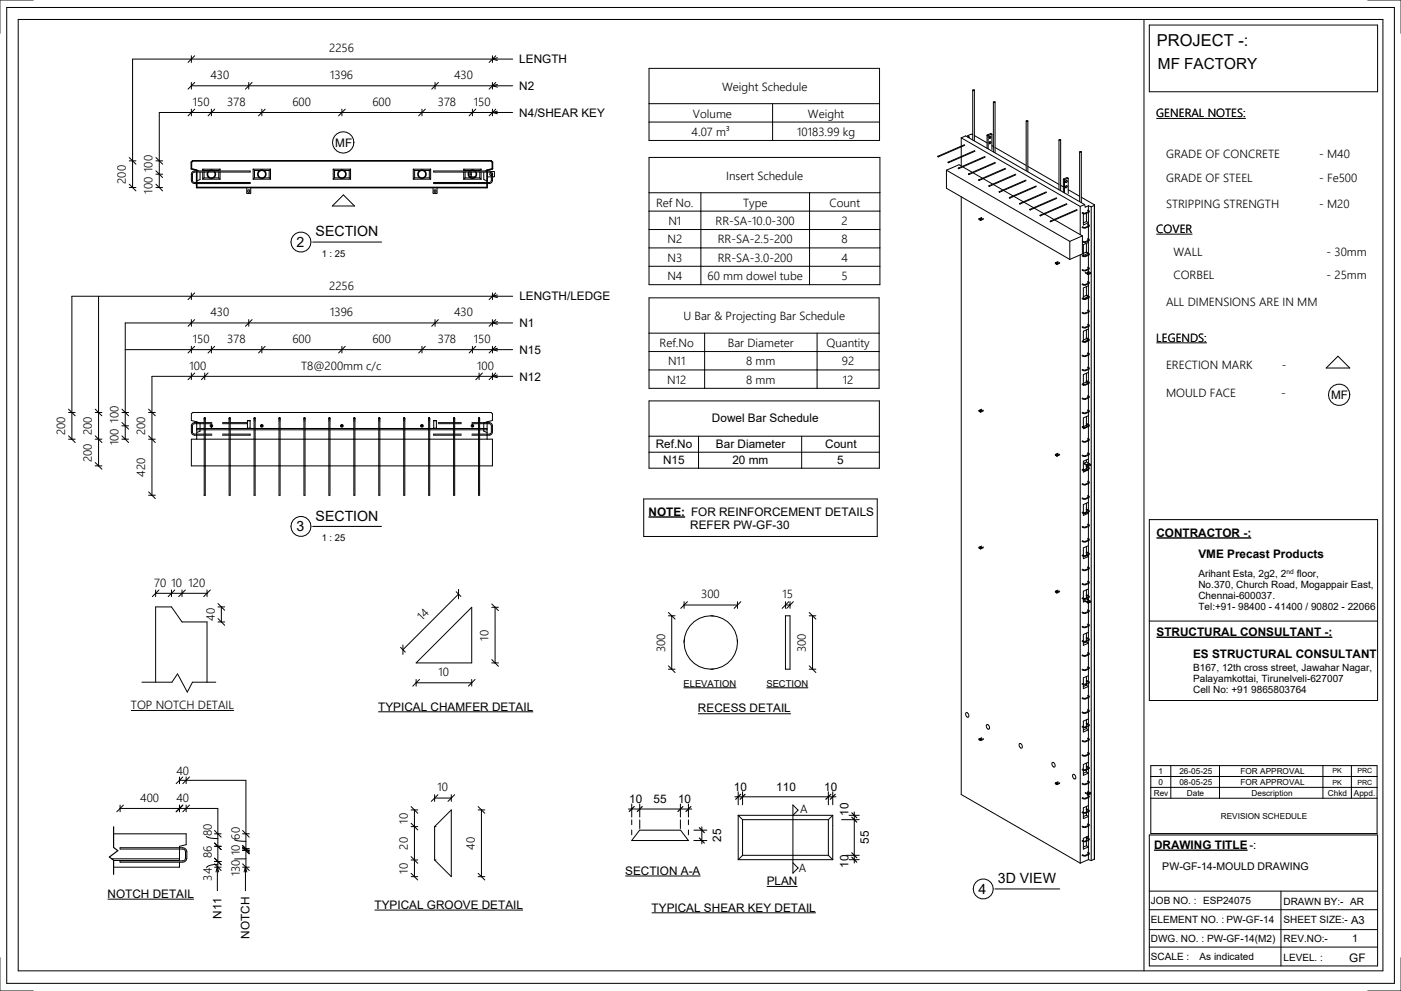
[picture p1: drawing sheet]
<svg xmlns="http://www.w3.org/2000/svg" width="420mm" height="297mm" viewBox="0 0 420 297" stroke-linecap="round" stroke-linejoin="round" font-family="sans-serif">
<g fill="none" stroke="#000" stroke-width=".3">
<path d="M2 2.2h416.1v292.6h-416.1zM5.5 5.8h409.2v285.3h-409.2zM10 0h-10v10M57.4 16.7v2M58.4 16.7l-2 2M147.7 16.7v2M148.7 16.7l-2.1 2M149.1 17.3l-1.5 .4 1.5 .4M153.7 17.7h-113.9v38.5M343 5.8v285.3M344.6 7.5h68.5v20h-68.5zM410.1 0h10v10"/>
<path d="M57.4 24.7v2M57.4 32.7v2M58.4 32.7l-2 2M58.4 24.7l-2 2M63.4 32.7v2M64.4 32.7l-2 2M74.6 24.7v2M75.6 24.7l-2 2M78.5 32.7v2M79.5 32.7l-2 2M102.5 32.7v2M103.5 32.7l-2 2"/>
<path d="M126.5 32.7v2M127.5 32.7l-2 2M130.4 24.7v2M131.4 24.7l-2 2M141.6 32.7v2M142.6 32.7l-2 2M147.7 24.7v2M147.7 32.7v2M148.7 32.7l-2.1 2M148.7 24.7l-2.1 2M149.1 25.3l-1.5 .4 1.5 .4M149.1 33.3l-1.5 .4 1.5 .4"/>
<path d="M153.7 33.7h-105.9v22.5M153.7 25.7h-96.3M291.7 27v15M291.7 27h.5l-.4 .2zM292.2 27v15.3M297.9 30.6v14.9M297.9 30.5l.5 .1-.4 .1zM298.4 30.6v15.2M307.7 36.3v14.9M307.7 36.2l.5 .1-.3 .1zM308.2 36.3v15.2M38.8 47.2l2 2"/>
<path d="M38.8 56.2h2M38.8 48.2h2M38.8 55.2l2 2M46.8 52.2h2M46.8 55.2l2 2M46.8 56.2h2M46.8 51.2l2 2M46.8 47.2l2 2M46.8 48.2h2M57.7 51.5l.6-.2h16.7v.3h-16.7l-.4 .2-.2 .4v2l.5 .5h16.8v.3h-16.9l-.6-.5-.1-.4v-1.9zM59 51l.6 .3M60 51.6v2.2l-1 .4"/>
<path d="M60.8 53.7h5.2M60.8 50.7h5.2M60.8 50.7v.6M60.8 51.6v2.1M60.8 50.7l.4 .4M61.2 53.3l-.4 .4M61.2 53.3h1.7M61.2 51.1h1.7M61.2 51.1v.2M61.2 51.6v1.7M63.9 53.3h1.7M63.9 51.1h1.7"/>
<path d="M65.6 53.3l.4 .4M65.6 51.1v.2M65.6 51.6v1.7M66 50.7v.6M66 51.6v2.1M66 50.7l-.4 .4M74 56.2l.1 1.8h1l.1-1.8M75.9 53.7h5.2M75.9 50.7h5.2M75.9 50.7v3M75.9 50.7l.4 .4M76.3 53.3h1.7"/>
<path d="M76.3 51.1h1.7M76.3 53.3l-.4 .4M76.3 51.1v2.2M79 53.3h1.7M79 51.1h1.7M80.7 53.3l.4 .4M80.7 51.1v2.2M81.1 50.7v3M81.1 50.7l-.4 .4M99.9 53.7h5.2M99.9 50.7h5.2M99.9 50.7v3"/>
<path d="M99.9 50.7l.4 .4M100.3 53.3h1.7M100.3 51.1h1.7M100.3 53.3l-.4 .4M100.3 51.1v2.2M103 58.4l3.3 3.4h-6.7zM103 53.3h1.7M103 51.1h1.7M104.7 53.3l.4 .4M104.7 51.1v2.2M105.1 50.7v3M105.1 50.7l-.4 .4"/>
<path d="M123.9 53.7h5.2M123.9 50.7h5.2M123.9 50.7v3M123.9 50.7l.4 .4M124.3 53.3h1.7M124.3 51.1h1.7M124.3 53.3l-.4 .4M124.3 51.1v2.2M127 53.3h1.7M127 51.1h1.7M128.7 53.3l.4 .4M128.7 51.1v2.2"/>
<path d="M129.1 50.7v3M129.1 50.7l-.4 .4M129.8 56.2l.1 1.8h1l.1-1.8M130 51.3h16.9l.7 .7v2.3l-.4 .6-.5 .1h-16.7v-.3h16.7l.4-.2 .2-.4v-2l-.4-.5h-16.9zM139 53.7h5.2M139 50.7h5.2M139 50.7v.6M139 51.6v2.1M139 50.7l.4 .4M139.4 53.3h1.8M139.4 51.1h1.8M139.4 53.3l-.4 .4"/>
<path d="M139.4 51.1v.2M139.4 51.6v1.7M140.5 52.2h.7M140.8 53h1.7M141.2 51.6v1.4M142.1 53.3h1.7M142.1 51.1h1.7M143.8 53.3l.4 .4M143.8 51.1v.2M143.8 51.6v1.7M144.2 50.7v.6M144.2 51.6v2.1"/>
<path d="M144.2 50.7l-.4 .4M145 51.6v2.2l1 .4M146 51l-.6 .3M146 53h1.3M147.2 51.9l-.3 .4 .4 .3M147.2 51.4l1.1 .1v1.4l-.6 .1M147.6 52l.1 .4M283.8 51v5.4l37 21.4M283.8 51l37 21.4M288.2 41.3l35.7 20.6M288.2 41.3v2.5M288.2 44v2.9"/>
<path d="M288.2 47.1v2.7M288.2 59v179.2l35.7 20.6M288.2 41.3l1.3-.6 35.7 20.6M288.5 49.9l-.9-.5-3.8 1.6M288.7 50l2.8 1.7M289.2 43.4l-8 3.4M289.3 43.6l-8 3.4M290.2 40.7v.4M290.2 40.7l.5 .4-.3 .1M291.7 40.4l-.6-.2-.9 .5M291.7 51.8l2.9 1.6M292.2 40.6l3.8 2.2"/>
<path d="M292.3 45.1l-8 3.5M292.3 45.3l-7.9 3.5M294.8 53.6l2.9 1.6M295.3 46.9l-7.9 3.5M295.4 47.1l-8 3.5M296 40.6v3.8M296 40.6l.3 .2M296 40.5v.1M296 40.5l.3 .2M296.3 40.8v3.8M296.3 40.7v.1M296.8 41l-.2 .3"/>
<path d="M296.8 42.5l-.2 .4M297.4 40.2v4.6M297.4 40.2l-1.1 .5M297.4 40.2l-.4-.2-1 .5M297.4 43.7l.5 .2M297.9 55.3l2.8 1.7M298.4 44.2l9.3 5.4M298.4 48.7l-8 3.4M298.5 48.9l-8 3.4M300.9 57.1l2.9 1.6M301.5 50.5l-8 3.4M301.5 50.6l-7.9 3.5"/>
<path d="M304 58.9l2.8 1.6M304.5 52.2l-8 3.5M304.6 52.4l-8 3.5M307.6 54l-8 3.5M307.7 54.2l-8 3.4M308.2 49.9l9.3 5.4M310.6 55.8l-7.9 3.4M310.7 55.9l-7.9 3.5M313.7 57.5l-8 3.5M313.8 57.7l-8 3.5M316.8 59.3l-8 3.5M316.9 59.5l-8 3.4"/>
<path d="M317.5 42v14.9M317.6 41.9l.4 .1-.3 .1zM318 55.6l.8 .4M318 42v15.2M318.8 53.8v3.8M318.8 53.8l.4 .2M318.9 53.7l-.1 .1M318.9 53.7l.3 .2M319.2 54v3.8M319.2 53.9v.1M319.7 54.2l-.2 .3M319.7 55.7l-.2 .4"/>
<path d="M320.3 53.4v4.6M320.3 53.4l-1.1 .5M320.3 53.4l-.4-.2-1 .5M320.3 56.9l3.4 2M323.7 45.5v15M323.8 45.5h.4l-.3 .2zM324.2 59.1l4 2.3M324.2 45.5v15.3M293.6 65.6l.4 .5M293.6 65.6l.4 .2M293.9 65.5h.4zM294 65.8v.3"/>
<path d="M294.1 66l-.1 .1M294.1 65.8h-.1M294.1 65.8v.2M294.4 65.2l-.8 .4M294.9 65.7l-.8 .3M294.9 65.5l-.8 .3M307.1 60.6l2.8 1.7M310.1 62.4l2.9 1.6M313.2 64.2l2.8 1.6M316.2 65.9l8.3 4.8M316.4 78.8l.4 .5M316.4 78.8l.4 .2"/>
<path d="M316.8 78.8h.4zM316.8 79v.3M317 79.2l-.2 .1M317 79h-.2M317 79v.2M317.2 78.4l-.8 .4M317.7 78.7l-.7 .3M317.7 78.9l-.7 .3M319.8 61.1l-7.9 3.4M319.9 61.2l-8 3.5M320.8 72.4v5.4M322.9 62.8l-8 3.5"/>
<path d="M323 63l-8 3.5M323.9 61.9v8.4M323.9 76.4v182.4M324.5 70.7v5.4l-3.7 1.7M324.5 70.7l-3.7 1.7M325 64.1l-.2 .1v3.2l1.5-.6-.6-.4M325.2 61.3l-1.3 .6M325.2 61.3l.2 .8 .9-.4M325.7 64v2.4M325.7 72.9v2.7M325.7 75.6h.2M325.7 75.6l-.9 .4"/>
<path d="M325.7 66.4l-.9 .4M325.8 75.6l.8 .5-.2 .4M325.9 75.9l.5 .4-1.1 .4-.8-.2M326.1 63.1l.3 .3-.9 .5-1-.2M326.1 67.4l.3 .3-.9 .5-1-.2M326.1 71.7l.3 .3-.9 .4-1-.2M326.2 63l.4 .3-.2 .4a1.71 1.71 0 0 1-1.7 .3l-.3-.1M326.2 67.2l.4 .4-.2 .4M326.2 71.5l.4 .4-.2 .3M326.3 61.7v1.4M326.3 63.2v.3M326.3 63.7v3.7"/>
<path d="M326.3 67.5v.3M326.3 68v3.6M326.3 71.8v.3M326.3 72.3v3.6M326.3 76.1v.2M326.3 76.5v3.7M326.3 72.7l-1.5 .6v3.3l1.3-.6M326.3 61.7l.9 .3M326.4 68a1.71 1.71 0 0 1-1.7 .3l-.3-.2M326.4 72.2a1.71 1.71 0 0 1-1.7 .4l-.2-.1M326.4 76.5a1.71 1.71 0 0 1-1.7 .4l-.3-.2M327.2 62v196"/>
<path d="M328.1 61.6v196M328.1 61.6l-.9 .4M328.2 61.4l-.1 86.3M328.2 61.4l-.1 .2M29.6 88.8v50.9M57.4 87.8v2M57.4 95.8v2M58.4 95.8l-2 2M58.4 87.8l-2 2M74.6 95.8v2M75.6 95.8l-2 2M130.4 95.8v2"/>
<path d="M131.4 95.8l-2 2M147.7 87.8v2M147.7 95.8v2M148.7 95.8l-2.1 2M148.7 87.8l-2.1 2M149.2 88.4l-1.5 .4 1.5 .4M149.2 96.4l-1.5 .4 1.5 .4M153.7 88.8h-132.2v42.9M153.7 96.8h-116.1v34.9M324.8 88.9l.9-.3 .7 .5-1.1 .5-.8-.3M325.4 81.6l.8 .5M325.4 81.8l.8 .5"/>
<path d="M325.7 98.9l.1 2.3 .8 .6-.2 .4a1.71 1.71 0 0 1-1.7 .3l-.3-.1M325.7 85.9v2.5M325.8 88.4l.8 .6-.2 .3M326.1 80.3l.3 .2-.9 .5-1-.2M326.1 84.5l.3 .3-.9 .5-1-.2M326.1 93.1l.3 .3-.9 .4-1-.2M326.1 97.4l.3 .3-.9 .4-1-.2M326.1 80.1l.5 .3-.2 .4M326.1 81.8h.2M326.2 81.3l.8 .5M326.2 84.4l.4 .3-.2 .4M326.2 92.9l.4 .3-.2 .4"/>
<path d="M326.2 97.2l.4 .3-.2 .4M326.2 82.1h.1M326.2 82.1v.2M326.3 88.9l-1.4 .6M326.3 80.4v.2M326.3 80.8v.6M326.3 84.6v.3M326.3 85.1v3.6M326.3 88.9v.3M326.3 89.4v3.6M326.3 93.2v.2M326.3 93.7v3.6"/>
<path d="M326.3 97.5v.2M326.3 97.9v3.7M326.3 85.7l-1.5 .6v3.2M326.3 98.7l-1.5 .6v3.1M326.3 82.1v2.4M326.4 80.8a1.71 1.71 0 0 1-1.7 .3l-.3-.1M326.4 85.1a1.71 1.71 0 0 1-1.7 .3l-.3-.2M326.4 89.3a1.71 1.71 0 0 1-1.7 .4l-.3-.2M326.4 93.6a1.71 1.71 0 0 1-1.7 .4l-.3-.2M326.4 97.9a1.71 1.71 0 0 1-1.7 .4l-.3-.2M326.4 81.6h-.3v.2M326.4 81.6l.1 .1"/>
<path d="M326.5 81.7l-.4 .1M327 81.8v.2l-.8 .3M327 81.8l-.7 .3M57.4 103.8v2M57.4 111.8v2M58.4 111.8l-2 2M58.4 103.8l-2 2M61.4 111.8v2M62.4 111.8l-2 2M63.4 103.8v2M64.4 103.8l-2 2M78.5 103.8v2"/>
<path d="M79.5 103.8l-2 2M102.5 103.8v2M103.5 103.8l-2 2M126.5 103.8v2M127.5 103.8l-2 2M141.6 103.8v2M142.6 103.8l-2 2M143.6 111.8v2M144.6 111.8l-2 2M147.7 103.8v2M147.7 111.8v2M148.7 111.8l-2.1 2"/>
<path d="M148.7 103.8l-2.1 2M149.2 112.4l-1.5 .4 1.5 .4M149.2 104.4l-1.5 .4 1.5 .4M153.7 104.8h-116.1M153.7 112.8h-108.1v35.7M324.8 115.4l.2 .1M325.7 101.4l.7 .5-1.1 .5-.8-.2M325.7 114.3l.7 .4-.1 .1M325.7 111.9l.1 2.2 .8 .5-.2 .4a1.71 1.71 0 0 1-1.7 .4l-.3-.2M325.7 101.5l.6 .4-1.2 .5M325.7 101.5h.1M325.7 114.3v.2"/>
<path d="M325.7 114.5l.6 .4M325.7 114.5l-.9 .4M325.7 101.5l-.9 .4M326.1 105.9l.3 .3-.9 .5-1-.2M326.1 110.2l.3 .3-.9 .4-1-.2M326.1 118.8l.3 .3-.9 .4-1-.2M326.2 105.8l.4 .3-.2 .4a1.71 1.71 0 0 1-1.7 .3l-.3-.2M326.2 110l.4 .4-.2 .3a1.71 1.71 0 0 1-1.7 .4l-.3-.2M326.2 118.6l.4 .3-.2 .4M326.3 114.8l-1 .5-.8-.3M326.3 101.7v.3M326.3 102.2v3.7"/>
<path d="M326.3 106v.3M326.3 106.5v3.6M326.3 110.3v.3M326.3 110.8v3.6M326.3 114.6v.2M326.3 115v3.7M326.3 118.9v.2M326.3 119.3v3.7M326.3 111.6l-1.5 .7v2.9M326.4 119.3a1.71 1.71 0 0 1-1.7 .3l-.3-.1M401.2 106.8l3.5 3.5h-7.1zM20.5 123.7h2"/>
<path d="M20.5 131.7h2M20.5 130.7l2 2M20.5 122.7l2 2M28.6 139.7h2M28.6 123.7h2M28.6 131.7h2M28.6 122.7l2 2M28.6 138.7l2 2M28.6 130.7l2 2M36.6 123.7h2M36.6 131.7h2M36.6 130.7l2 2"/>
<path d="M36.6 126.7l2 2M36.6 127.7h2M36.6 122.7l2 2M44.6 123.7h2M44.6 131.7h2M44.6 122.7l2 2M44.6 130.7l2 2M57.4 131.7h90.3v8h-90.3zM59 126.5l1 .4v2.4l-1 .4M59 126.5l-1.6-.4v-2l.4-.4h89.5l.4 .4v2l-1.7 .4M59 128.5h87M59 128.9h87"/>
<path d="M59 126.5v5.2M61.2 127h-3l-.5 .7v2l.3 .4h3.2M61.2 126.7h-3.1l-.6 .5-.1 .5v2.1l.5 .5 3.3 .2M61.2 125.4v23.1h.3v-23.1M61.2 125.4h.1M61.2 125.3v.1M61.3 125.3h-.1M61.3 125.3h.1M61.4 125.3h-.1M61.4 125.3h.1M61.4 125.3l.1 .1M61.5 125.4h.1"/>
<path d="M61.5 130.5h2M61.5 130.1h2M61.5 126.7h2M61.5 127h2M66.7 130.5h2M66.7 130.1h2M66.7 126.7h2M66.7 127h2M68.7 125.4v23.1h.3v-23.1M68.7 125.4h.1M68.7 125.3v.1M68.7 125.3h.1"/>
<path d="M68.8 125.3h-.1M68.8 125.3h.1M68.9 125.3h-.1M68.9 125.3h.1M69 125.3h.1M69 125.3v.1M69 125.4h.1M69 130.1h6v.4h-6M69 126.7h5.2M69 127h5.2M74.2 128.5v-2.4h.8v2.4M74.2 126.2h.8"/>
<path d="M74.2 128.4h.8M76.2 125.4h.1M76.2 125.3v.1M76.2 125.3h.1M76.3 125.3h-.1M76.3 125.3h.1M76.4 125.3h.1M76.5 125.3h.1M76.5 125.3v23.2h-.3v-23.1M83.7 125.4v23.1h.3v-23.1M83.7 125.4h.1M83.8 125.3l-.1 .1"/>
<path d="M83.8 125.3h.1M83.9 125.3h.1M84 125.3v.1M84 125.4h.1M91.1 125.4v23.1h.4v-23.1M91.1 125.4h.1M91.2 125.3l-.1 .1M91.2 125.3h.1M91.3 125.3h-.1M91.3 125.3h.1M91.4 125.3l.1 .1M91.5 125.4h.1"/>
<path d="M98.6 125.4v23.1h.3v-23.1M98.6 125.4h.1M98.6 125.3v.1M98.7 125.3h-.1M98.7 125.3h.1M98.8 125.3h-.1M98.8 125.3h.1M98.8 125.3l.1 .1M98.9 125.4h.1M106.1 125.4v23.1h.3v-23.1M106.1 125.4h.1M106.1 125.3v.1"/>
<path d="M106.1 125.3h.1M106.2 125.3h-.1M106.3 125.3h-.1M106.3 125.3h.1M106.4 125.3h.1M106.4 125.3v.1M106.4 125.4h.1M113.6 125.4v23.1h.3v-23.1M113.6 125.4h.1M113.7 125.3l-.1 .1M113.7 125.3h.1M113.8 125.3h.1"/>
<path d="M113.9 125.3v.1M113.9 125.4h.1M121.1 125.4v23.1h.3v-23.1M121.1 125.4h.1M121.1 125.3v.1M121.2 125.3h-.1M121.2 125.3h.1M121.3 125.3h.1M121.4 125.3v.1M121.4 125.4h.1M128.5 125.4v23.1h.4v-23.1M128.5 125.4h.1"/>
<path d="M128.6 125.3l-.1 .1M128.6 125.3h.1M128.7 125.3h-.1M128.7 125.3h.1M128.7 125.3l.1 .1M128.8 125.4h.1M130 128.5v-2.4h.8v2.4M130 126.2h.8M130 128.4h.8M131.4 126.7h4.6M131.4 127h4.6M136 130.1h-6v.4h6"/>
<path d="M136 125.3v23.2h.3v-23.1M136.1 125.3h-.1M136.1 125.3h.1M136.2 125.3h-.1M136.2 125.3h.1M136.3 125.3h.1M136.3 125.3v.1M136.3 125.4h.1M136.3 130.5h2M136.3 130.1h2M136.3 126.7h2M136.3 127h2"/>
<path d="M141.5 130.5h2M141.5 130.1h2M141.5 126.7h2M141.5 127h2M143.5 125.4v23.1h.3v-23.1M143.5 125.4h.1M143.5 125.3v.1M143.5 125.3h.1M143.6 125.3h-.1M143.6 125.3h.1M143.7 125.3h.1M143.8 125.3h.1"/>
<path d="M143.8 125.3v.1M143.8 125.4h.1M143.8 127h3.1l.4 .7v2l-.3 .4h-3.2M143.8 126.7h3.1l.6 .5 .2 .5-.1 2.1-.4 .5-3.4 .2M146 126.5l-1 .4v2.4l1 .4M146 126.5v5.2M293.6 123.1l.4 .2M293.6 123.1l.4 .4M293.9 123h.4zM294 123.3v.2M294.1 123.3v.2M294.1 123.5h-.1"/>
<path d="M294.1 123.3h-.1M294.4 122.7l-.8 .4M294.9 123.2l-.8 .3M294.9 123l-.8 .3M316.4 136.3l.4 .4M316.4 136.3l.4 .2M316.8 136.2h.4zM316.8 136.5v.2M317 136.5v.2M317 136.7h-.2M317 136.5h-.2M317.2 135.9l-.8 .4"/>
<path d="M317.7 136.4l-.7 .3M317.7 136.2l-.7 .3M324.4 128l.6 .3 .5-.1M325 139l1.2 .7M325 138.8l1.2 .7M325.5 138.6l-.3 .1M325.7 127.1l.7 .5-1.1 .5-.8-.2M325.7 139.9l.7 .6-1.1 .4h-.5M325.7 124.9l.1 2 .8 .6-.2 .4M325.7 127.1v.4M325.7 137.9v.6l1.3 .8M325.7 139.5v.3"/>
<path d="M325.7 140v.5M325.7 127.5l.4 .3M325.7 127.5l-.9 .4M325.8 139.7l.8 .6-.2 .4M326.1 123l.3 .3-.9 .5-1-.2M326.1 131.6l.3 .3-.9 .4-1-.2M326.1 135.9l.3 .3-.9 .4-1-.2M326.1 139.3h.2M326.2 122.9l.4 .3-.2 .4M326.2 131.4l.4 .4-.2 .3M326.2 135.7l.4 .3-.2 .4M326.2 139.5v.2"/>
<path d="M326.2 139.5l.1 .1M326.3 123.1v.3M326.3 123.6v3.7M326.3 127.4v.3M326.3 127.9v3.6M326.3 131.7v.3M326.3 132.2v3.6M326.3 136v.2M326.3 136.4v2.4M326.3 124.6l-1.5 .7v2.7M326.3 137.6l-1.5 .7v2.6M326.3 139.6v.5"/>
<path d="M326.4 123.6a1.71 1.71 0 0 1-1.7 .3l-.3-.1M326.4 132.1a1.71 1.71 0 0 1-1.7 .4l-.3-.2M326.4 136.4a1.71 1.71 0 0 1-1.7 .4l-.3-.2M326.4 127.9l-1.6 .6v-.3M326.4 139.1h-.3v.2M326.4 139.1h.1M326.5 139.1l-.4 .2M327 139.3v.2l-.8 .2M327 139.3l-.7 .3M44.6 148.5h2M44.6 147.5l2 2M193 149.6h70v11.2h-70z"/>
<path d="M324.5 140.7l.3 .2M325.7 152.8l.7 .5-1.1 .5-.8-.3M325.7 150.9l.1 1.7 .8 .5-.2 .4M325.7 152.8v.7M325.7 153.5l.2 .1M325.7 153.5l-.6 .3M325.7 140.5l.3 .2M325.7 140.5l-.8 .4M326 153.7l.3 .2-1.5 .6v-.6M326.1 144.4l.3 .3-.9 .5-1-.2M326.1 148.7l.3 .3-.9 .4-1-.2M326.1 157.3l.3 .3-.9 .4-1-.2"/>
<path d="M326.2 144.3l.4 .3-.2 .4M326.2 157.1l.4 .3-.2 .4a1.71 1.71 0 0 1-1.7 .4l-.3-.2M326.2 148.5l.4 .4-.2 .3M326.2 140.8l.1 .1-1.5 .6v-.4M326.3 140.3v.2M326.3 140.7v3.7M326.3 144.5v.3M326.3 145v3.6M326.3 148.8v.3M326.3 149.3v3.6M326.3 153.1v.2M326.3 153.6v3.6"/>
<path d="M326.3 157.4v.2M326.3 157.8v3.7M326.3 150.6l-1.5 .7v2.4M326.4 140.7a1.71 1.71 0 0 1-1.7 .3l-.3-.1M326.4 145a1.71 1.71 0 0 1-1.7 .3l-.3-.2M326.4 149.2a1.71 1.71 0 0 1-1.7 .4l-.3-.2M326.4 153.5a1.71 1.71 0 0 1-1.7 .4l-.3-.2M328.1 148.2v109.4M344.6 155.8h68.5v54.2h-68.5zM46.7 176.9v2M46.7 177.9h15.4M47.7 176.9l-2 2"/>
<path d="M51.4 176.9v2M52.4 176.9l-2 2M54.6 176.9v2M55.6 176.9l-2 2M62.1 176.9v2M63.1 176.9l-2 2M136.8 177.4l1.4 1.4M137.5 178.1l-16.7 16.7M137.5 176.7v2.8M293.6 164.1l.4 .4M293.6 164.1l.4 .2M293.9 164h.4z"/>
<path d="M294 164.3v.2M294.1 164.3v.2M294.1 164.5h-.1M294.1 164.3h-.1M294.4 163.7l-.8 .4M294.9 164.2l-.8 .3M294.9 164l-.8 .3M316.4 177.3l.4 .5M316.4 177.3l.4 .2M316.8 177.2h.4zM316.8 177.5v.3M317 177.5v.2"/>
<path d="M317 177.7l-.2 .1M317 177.5h-.2M317.2 176.9l-.8 .4M317.7 177.4l-.7 .3M317.7 177.2l-.7 .3M324.8 179.6v.9l.6-.3 .8 .6M325 166.8l-.2 .1M325.1 179.9l1.1 .7M325.4 179.6l-.6 .3M325.7 165.6l.7 .5-1.1 .5-.8-.2M325.7 178.4l.7 .6-1.1 .4-.8-.2M325.7 163.9l.1 1.5 .8 .6-.2 .4a1.71 1.71 0 0 1-1.7 .3l-.3-.2"/>
<path d="M325.7 176.8l.1 1.5 .8 .5-.2 .4M325.7 165.6v.8M325.7 178.5v.8M325.8 179.5l.5 .3M325.8 179.6l1.2 .7M325.9 166.6l.4 .2-1.5 .7v-.8M326.1 161.6l.3 .2-.9 .5-1-.2M326.1 170.1l.3 .3-.9 .4-1-.2M326.1 174.4l.3 .3-.9 .4-1-.2M326.2 161.4l.4 .3-.2 .4a1.71 1.71 0 0 1-1.7 .3l-.3-.1M326.2 169.9l.4 .4-.2 .3a1.71 1.71 0 0 1-1.7 .4l-.3-.2M326.2 174.2l.4 .3-.2 .4"/>
<path d="M326.3 161.6v.3M326.3 162.1v3.7M326.3 165.9v.3M326.3 166.4v3.6M326.3 170.2v.3M326.3 170.7v3.6M326.3 174.5v.2M326.3 174.9v3.7M326.3 178.8v.2M326.3 179.2v.7M326.3 163.6l-1.5 .7v2.2M326.3 176.6l-1.5 .6v2.2"/>
<path d="M326.3 179.8h.1M326.4 174.9a1.71 1.71 0 0 1-1.7 .4l-.3-.2M326.4 179.2a1.71 1.71 0 0 1-1.7 .3l-.3-.1M65.4 182h2M65.4 186.5h2M65.4 180.9l2 2.1M65.4 185.5l2 2M66.4 182v4.5M120.1 194.1l1.4 1.4M120.8 193.4v2.8M141.4 182.1v16.6h-16.6zM147.4 198.7h2"/>
<path d="M147.4 197.7l2 2M147.4 181.1l2 2M147.4 182.1h2M148.4 182.1v16.6M205.1 191.8v.8M213.1 184.6h.8M221.1 191.8v.8M235.5 184.6h1.4v16h-1.4zM324.8 192.4v1.1l1.5-.7-.6-.4M325.7 191.3l.7 .5-1.1 .5-.8-.3M325.7 189.8v1.3M325.7 191.3v.8"/>
<path d="M325.7 192.3v.1M325.7 192.4l-.9 .4M325.8 191.1l.8 .6-.2 .3M326.1 182.9l.3 .3-.9 .5-1-.2M326.1 187.2l.3 .3-.9 .5-1-.2M326.1 195.8l.3 .3-.9 .4-1-.2M326.1 180.3h.2M326.2 187l.4 .4-.2 .4M326.2 195.6l.4 .3-.2 .4M326.2 199.9l.4 .3-.2 .4M326.2 182.8l.4 .3-.2 .4M326.2 180.6v.2"/>
<path d="M326.2 180.6h.1M326.3 183v.3M326.3 183.5v3.7M326.3 187.3v.3M326.3 187.8v3.6M326.3 191.6v.3M326.3 192.1v3.6M326.3 195.9v.2M326.3 196.3v3.7M326.3 189.6l-1.5 .6v2M326.3 180.6v2.3M326.4 183.5a1.71 1.71 0 0 1-1.7 .3l-.3-.1"/>
<path d="M326.4 187.8a1.71 1.71 0 0 1-1.7 .3l-.3-.2M326.4 192a1.71 1.71 0 0 1-1.7 .4l-.3-.2M326.4 196.3a1.71 1.71 0 0 1-1.7 .4l-.3-.2M326.4 180.1h-.3v.2M326.4 180.1h.1M326.5 180.1l-.4 .2M327 180.3v.2l-.8 .3M327 180.3l-.7 .3M344.6 186.2h68.5M39.3 213h30.8M42.6 204.5h9l1.6-2.5 3 5.5 1.5-3h7M46.7 204.5v-22.5h4.7l3.2 4.5h7.5v18"/>
<path d="M113.4 213.4h46.5M124.8 204.7h16.6M124.8 203.7v2M125.8 203.7l-2 2M141.4 203.7v2M142.4 203.7l-2 2M213.1 200.6h.8M289.7 213.7a.75 .75 0 0 1 .7 .5 .75 .75 0 0 1-.3 .8l-.2-.1a.95 .95 0 0 1-.2-1.2zM295.9 217.2a.75 .75 0 0 1 .7 .6 .75 .75 0 0 1-.3 .8l-.2-.1a.95 .95 0 0 1-.2-1.3zM324.8 205.3v1.2l1.5-.7-.6-.4M324.8 218.1v1.3l1.5-.6-.6-.4M325.7 204.1l.7 .5-1.1 .5-.8-.2"/>
<path d="M325.7 216.9l.7 .6-1.1 .4-.8-.2M325.7 202.8l.1 1.1 .8 .6-.2 .4M325.7 215.8l.1 1 .8 .5-.2 .4a1.71 1.71 0 0 1-1.7 .4l-.3-.2M325.7 204.2v.7M325.7 205.2v.2M325.7 217v.8M325.7 218v.4M325.7 218.4l-.9 .4M325.7 205.4l-.9 .4M326.1 200.1l.3 .3-.9 .4-1-.2M326.1 208.6l.3 .3-.9 .4-1-.1M326.1 212.9l.3 .3-.9 .4-1-.2"/>
<path d="M326.2 208.4l.4 .4-.2 .3a1.71 1.71 0 0 1-1.7 .4l-.3-.2M326.2 212.7l.4 .3-.2 .4a1.71 1.71 0 0 1-1.7 .4l-.3-.2M326.3 200.2v.2M326.3 200.6v3.7M326.3 204.4v.3M326.3 204.9v3.6M326.3 208.7v.3M326.3 209.2v3.6M326.3 213v.2M326.3 213.5v3.6M326.3 217.3v.2M326.3 217.7v3.7"/>
<path d="M326.3 202.6l-1.5 .6v1.9M326.3 215.5l-1.5 .7v1.7M326.4 200.6a1.71 1.71 0 0 1-1.7 .3l-.3-.1M326.4 204.9a1.71 1.71 0 0 1-1.7 .3l-.3-.2M53.8 233.9h19.9v26.1M53.8 232.9v2M54.8 232.9l-2 2M55.8 232.9v2M56.8 232.9l-2 2M130.3 238.3v2M130.3 239.3h5M131.3 238.3l-2 2"/>
<path d="M135.3 238.3v2M136.3 238.3l-2 2M293.6 221.6l.4 .4M293.6 221.6l.4 .2M293.9 221.5h.4zM294 221.8v.2M294.1 221.8v.2M294.1 222h-.1M294.1 221.8h-.1M294.4 221.2l-.8 .4M294.9 221.5l-.8 .3M294.9 221.7l-.8 .3"/>
<path d="M305.7 222.9a.75 .75 0 0 1 .8 .5 .75 .75 0 0 1-.3 .9l-.3-.2a.95 .95 0 0 1-.2-1.2zM315.5 228.6a.75 .75 0 0 1 .8 .5 .75 .75 0 0 1-.3 .9l-.2-.2a.95 .95 0 0 1-.3-1.2zM316.4 234.8l.4 .4M316.4 234.8l.4 .2M316.8 234.7h.4zM316.8 235v.2M317 235v.2M317 235.2h-.2M317 235h-.2M317.2 234.4l-.8 .4M317.7 234.9l-.7 .3M317.7 234.7l-.7 .3"/>
<path d="M321.7 232.2a.75 .75 0 0 1 .8 .5 .75 .75 0 0 1-.3 .8l-.2-.1a.95 .95 0 0 1-.3-1.2zM324.8 230.9v1.5l1.5-.6-.6-.4M325.4 237.8l.8 .4M325.4 237.5l.8 .5M325.7 229.8l.7 .5-1.1 .5-.8-.3M325.7 228.8l.1 .8 .8 .6-.2 .3M325.7 229.8v.8M325.7 230.8v.6M325.7 231.4l-.9 .4M326 225.7l.4 .3-.9 .5-1-.2M326.1 221.5l.3 .2-.9 .5-1-.2M326.1 234.3l.3 .3-.9 .4-1-.2"/>
<path d="M326.1 238.6l.3 .3-.9 .4-1-.2M326.1 237.8h.3M326.2 237.2l.8 .6M326.2 221.3l.4 .3-.2 .4a1.71 1.71 0 0 1-1.7 .3l-.3-.1M326.2 225.6l.4 .3-.2 .4a1.71 1.71 0 0 1-1.7 .3l-.3-.2M326.2 234.1l.4 .3-.2 .4M326.2 238.4l.4 .3-.2 .4M326.2 238v.2M326.2 238h.1M326.3 221.5v.3M326.3 222v3.7M326.3 225.8v.3"/>
<path d="M326.3 226.3v3.6M326.3 230.1v.3M326.3 230.6v3.6M326.3 234.4v.2M326.3 234.8v2.5M326.3 237.8h.1M326.3 238.7v.2M326.3 239.1v3.7M326.3 228.5l-1.5 .7v1.5M326.3 238v.5M326.4 230.5a1.71 1.71 0 0 1-1.7 .4l-.3-.2M326.4 234.8a1.71 1.71 0 0 1-1.7 .4l-.2-.2"/>
<path d="M326.4 239.1a1.71 1.71 0 0 1-1.7 .3l-.3-.1M327 237.8v.2l-.8 .2M327 237.8l-.7 .2M33.5 257.5h20.3M34.1 250h21.7v3.2l-2 .5v4.4M34.1 258h19.7M36 254.1h18.8l.6 .2 .5 .4 .1 2.6-.1 .6-.5 .4-.6 .2h-18.8v-.4h18.8l.7-.4 .1-.4-.1-2.4-.7-.4h-18.8zM36 242.4h29.3v17.6M36 241.4v2M37 241.4l-2 2M53.8 258.5v1.5h-19.7M53.8 241.4v2"/>
<path d="M54.8 241.4l-2 2M55.8 241.4v2M56.8 241.4l-2 2M61.9 250.7a2.97 2.97 0 0 0 2.4 .7h1M64.3 260h2M64.3 250h2M64.3 259l2 2M64.3 249l2 2M64.3 253.7h2M64.3 252.7l2 2M64.3 258.3h2M64.3 257.3l2 2"/>
<path d="M65.2 259.9v7.1M65.2 259.9l-.4 1.5M65.2 259.9l.4 1.5M65.3 259.1a4.1 4.1 0 0 0-3.4 1.1M70.4 251.7l.6 .3 2.7 .2M72.7 260h2M72.7 259l2 2M72.7 249l2 2M72.7 254.5h2M72.7 253.5l2 2M72.7 255h2M72.7 254l2 2"/>
<path d="M72.7 250h2M73.6 259.9v7.1M73.6 259.9l-.4 1.5M73.6 259.9l.4 1.5M73.7 257.5h-3.3M123.3 247.8h2M123.3 257.8h2M123.3 256.8l2 2M123.3 246.8l2 2M123.3 241.8l2 2M123.3 242.8h2M124.3 242.8v20"/>
<path d="M130.3 247.8v10M130.3 247.8l5-5v20l-5-5M130.3 247.8h.4M130.3 257.8h.4M143.4 242.8h2M143.4 241.8l2 2M144.4 242.8v20M189.4 245.8v1.4M189.4 248.8v1.5M191.8 248.9h12.3l2.3 3.1h-17zM191.8 245.8v2.6M204 245.8v2.6"/>
<path d="M206.4 245.8v1.4M206.4 248.8v1.5M221.3 244.4h28.4M221.3 257.7h28.4M221.3 244.4v13.3M221.3 244.4l1.4 1.3M222.7 245.7h25.7M222.7 256.4h25.7M222.7 245.7v10.7M222.7 256.4l-1.4 1.3M237.7 244.4l1.6-1.5-1.6-1.6v20.5l1.6-1.6-1.6-1.5M248.4 245.7v10.7"/>
<path d="M248.4 256.4l1.3 1.3M249.7 244.4v13.3M249.7 244.4l-1.3 1.3M324.8 252.3v2.3l1.5-.7-.6-.4M324.8 243.8v1.6l1.5-.6-.6-.4M325.7 242.6l.7 .5-1.1 .5-.8-.2M325.7 251.2l.7 .5-1.1 .5-.8-.3M325.7 241.8v.7M325.7 242.7v.8M325.7 243.7v.7M325.7 250.9v.1M325.7 251.2v.8"/>
<path d="M325.7 252.2v1.3M325.7 253.5l-.9 .4M325.7 244.4l-.9 .4M325.8 242.4l.8 .6-.2 .4M325.8 251l.8 .6-.2 .3M326.1 247.1l.3 .3-.9 .5-1-.2M326.1 255.7l.3 .3-.9 .4-1-.2M326.2 247l.4 .3-.2 .4M326.2 255.5l.4 .3-.2 .4M326.3 257.7l-2.4 1.1M326.3 257.7l.9 .3M326.3 242.9v.3"/>
<path d="M326.3 243.4v3.7M326.3 247.2v.3M326.3 247.7v3.6M326.3 251.5v.3M326.3 252v3.6M326.3 255.8v.2M326.3 256.2v1.5M326.3 241.5l-1.5 .7v1.4M326.3 250.7l-1.5 .6v.8M326.4 243.4a1.71 1.71 0 0 1-1.7 .3l-.3-.1M326.4 247.7a1.71 1.71 0 0 1-1.7 .3l-.3-.2M326.4 251.9a1.71 1.71 0 0 1-1.7 .4l-.3-.2"/>
<path d="M326.4 256.2a1.71 1.71 0 0 1-1.7 .4l-.3-.2M328.1 257.6l-.9 .4M344.6 250.3h68.5v39.3h-68.5zM32.3 269.6h25.8M112.3 272.8h44.5M123.3 261.8l2 2M123.3 262.8h2M143.4 262.8h2M143.4 261.8l2 2M344.6 272.7h68.5M344.6 267.2h68.5M344.6 278.7h68.5"/>
<path d="M384.1 267.2v22.4M0 287.1v10h10M344.6 283.9h68.5M420.1 287.1v10h-10"/>
<circle cx="74.7" cy="57.3" r=".37"/>
<circle cx="102.9" cy="42.7" r="3.2"/>
<circle cx="130.5" cy="57.3" r=".37"/>
<circle cx="281.3" cy="46.9" r=".08"/>
<circle cx="284.3" cy="48.7" r=".08"/>
<circle cx="287.4" cy="50.5" r=".08"/>
<circle cx="290.5" cy="52.3" r=".08"/>
<circle cx="293.5" cy="54" r=".08"/>
<circle cx="296.6" cy="55.8" r=".08"/>
<circle cx="296.9" cy="42.7" r=".3"/>
<circle cx="296.9" cy="41.2" r=".3"/>
<circle cx="299.6" cy="57.6" r=".08"/>
<circle cx="302.7" cy="59.3" r=".08"/>
<circle cx="319.8" cy="54.4" r=".3"/>
<circle cx="319.8" cy="55.9" r=".3"/>
<circle cx="305.8" cy="61.1" r=".08"/>
<circle cx="308.8" cy="62.9" r=".08"/>
<circle cx="311.9" cy="64.6" r=".08"/>
<circle cx="315" cy="66.4" r=".08"/>
<circle cx="401.5" cy="118.4" r="3.2"/>
<circle cx="63.4" cy="127.7" r=".4"/>
<circle cx="78.5" cy="127.7" r=".4"/>
<circle cx="102.5" cy="127.7" r=".4"/>
<circle cx="126.5" cy="127.7" r=".4"/>
<circle cx="141.6" cy="127.7" r=".4"/>
<circle cx="213.1" cy="192.6" r="8"/>
<circle cx="326.3" cy="237.7" r=".21"/>
</g>
<g fill="none" stroke="#000" stroke-width=".5">
<path d="M59 51.3v-.3l-1.6-.4v-2l.4-.4h89.5l.4 .4v2l-1.7 .4v.3M59 51.6v3.1M59 55v1.2h87v-1.2M62.4 51.6a1.19 1.19 0 0 0 1 1.8 1.19 1.19 0 0 0 1-1.8M62.7 51.3a1.2 1.2 0 0 1 1.4 0M140.6 51.6a1.19 1.19 0 0 0 1 1.8 1.19 1.19 0 0 0 1.1-1.8M140.9 51.3a1.2 1.2 0 0 1 1.5 0M146 51.6v3.1"/>
<circle cx="78.5" cy="52.2" r="1.2"/>
<circle cx="102.5" cy="52.2" r="1.2"/>
<circle cx="126.5" cy="52.2" r="1.2"/>
</g>
<g fill="#000">
<circle cx="63.4" cy="127.7" r=".4"/>
<circle cx="78.5" cy="127.7" r=".4"/>
<circle cx="102.5" cy="127.7" r=".4"/>
<circle cx="126.5" cy="127.7" r=".4"/>
<circle cx="141.6" cy="127.7" r=".4"/>
</g>
<path d="M34.1 247.9v6.2l1.2 .9-2.5 1.9 1.3 1v4.2" fill="none" stroke="#000" stroke-width=".35"/>
<g fill="#fff">
<path d="M346.9 9.5h27.5v5.4h-27.5z"/>
<path d="M405.1 273.8h4.1v3.9h-4.1z"/>
<path d="M346.8 187.4h51.8v4.1h-51.8z"/>
<path d="M357.7 193.9h54.2v4.1h-54.2z"/>
<path d="M346 251.2h27.6v4.2h-27.6z"/>
<path d="M373.6 251.2h1v4.2h-1z"/>
<path d="M374.6 251.2h2.2v4.2h-2.2z"/>
<path d="M346.8 157.6h27.9v4.1h-27.9z"/>
<path d="M359.3 164.1h37.3v4.1h-37.3z"/>
<path d="M359.7 285.1h16.3v3.3h-16.3z"/>
<path d="M405.5 279.4h1.7v3.7h-1.7z"/>
<path d="M367.7 274.1h14.3v3.3h-14.3z"/>
<path d="M347.2 16.6h29.6v5.1h-29.6z"/>
<path d="M348.5 258h44.2v3.6h-44.2z"/>
<path d="M361.9 279.8h20.4v3.3h-20.4z"/>
<path d="M404.8 268.8h4.1v3.3h-4.1z"/>
<path d="M360.7 268.5h14.3v3.3h-14.3z"/>
</g>
<path d="M194.5 155h10.9M346.8 161.3h28.4M346.8 191h52.7M346 254.9h28.1" fill="none" stroke="#000" stroke-width=".41"/>
<g fill="none" stroke="#000" stroke-width=".3">
<path d="M194.6 20.5h69.1v21.6h-69.1zM194.6 36.6h69.1M194.6 31.1h69.1M231.7 31.1v11M346.7 35.5h26.8M194.6 47.2h69.2v38.1h-69.2zM194.6 57.8h69.2M210.1 57.8v27.5M242.7 57.8v27.5M93.7 72.6h20.7M194.6 79.8h69.2M194.6 74.3h69.2"/>
<path d="M194.6 68.8h69.2M194.6 63.3h69.2M346.7 70.2h10.8M194.6 89.3h69v27.1h-69zM194.6 99.9h69M211.3 99.9v16.5M245 99.9v16.5M194.6 110.9h69M194.6 105.4h69M346.7 102.8h15.2M194.6 120.2h69.1v20.2h-69.1zM194.6 135.6h69.1"/>
<path d="M194.6 130.8h69.1M209.4 130.8v9.6M240.4 130.8v9.6M93.7 157.8h20.7M200.4 183.6l2 2M200.4 184.6h2M200.4 199.6l2 2M201.4 184.6v16M205.1 181.4h16M205.1 180.4v2M206.1 180.4l-2 2M221.1 180.4v2"/>
<path d="M222.1 180.4l-2 2M235.5 181.4h1.4M235.5 180.4v2M236.5 180.4l-2 2M236.9 180.4v2M237.9 180.4l-2 2M242.6 184.6h2M242.6 199.6l2 2M242.6 183.6l2 2M243.6 184.6v16M200.4 200.6h2M204.9 206.2h15.9"/>
<path d="M209.3 214h27.8M229.8 206.2h12.5M242.6 200.6h2M220.3 238.9h30.4M221.3 237.4v3.9M222.7 237.4v3.9M248.4 237.4v3.9M249.7 237.4v3.9M345 229.5h67.9v20.4h-67.9zM345 232.8h67.9M345 236h67.9M345 239.3h67.9"/>
<path d="M351.1 229.5v9.8M365.7 229.5v9.8M396.7 229.5v9.8M405.2 229.5v9.8M188.4 242.5h19M189.4 241v3.9M191.8 241v3.9M204 241v3.9M206.4 241v3.9M208 252h3.9M208 248.9h3.9M210.4 247.9v5.1"/>
<path d="M252.3 245.7h5.3M253.7 256.4h3.9M254.6 257.7h3M254.6 244.4h3M256.1 243.4v15.3M187.5 262.6h22.5M195.4 273.7h49.2M229.9 265.7h9.2M298.3 266.5h19.4"/>
<circle cx="90.2" cy="72.6" r="3"/>
<circle cx="90.2" cy="157.8" r="3"/>
<circle cx="294.8" cy="266.5" r="3"/>
</g>
<g fill="none" stroke="#000" stroke-width=".35">
<path d="M222.1 238.1l-1.5 1.5M223.4 238.1l-1.5 1.5M249.1 238.1l-1.5 1.5M250.4 238.1l-1.5 1.5M190.2 241.8l-1.5 1.5M192.6 241.8l-1.5 1.5M204.8 241.8l-1.5 1.5M207.2 241.8l-1.5 1.5M209.7 251.2l1.5 1.5M209.7 248.1l1.5 1.5M255.4 257l1.5 1.5M255.4 255.7l1.5 1.5"/>
<path d="M255.4 245l1.5 1.5M255.4 243.7l1.5 1.5"/>
</g>
<text font-size="4.9" x="346.9" y="13.9">PROJECT -:</text>
<text font-size="4.6" x="347.2" y="20.7">MF FACTORY</text>
<g font-size="4.2">
<text x="94.6" y="70.9">SECTION</text>
<text x="88.9" y="74">2</text>
<text x="88.9" y="159.3">3</text>
<text x="94.6" y="156.1">SECTION</text>
<text x="293.4" y="268">4</text>
<text x="299.2" y="264.8">3D VIEW</text>
</g>
<g font-size="3.5">
<text x="98.7" y="15.7">2256</text>
<text x="63.1" y="23.7">430</text>
<text x="99" y="23.7">1396</text>
<text x="136.2" y="23.7">430</text>
<text x="155.7" y="19">LENGTH</text>
<text x="155.7" y="27">N2</text>
<text x="216.5" y="27.2">Weight Schedule</text>
<text x="57.8" y="31.7">150</text>
<text x="68.1" y="31.7">378</text>
<text x="87.7" y="31.7">600</text>
<text x="111.7" y="31.7">600</text>
<text x="131.3" y="31.7">378</text>
<text x="142.1" y="31.7">150</text>
<text x="155.7" y="35">N4/SHEAR KEY</text>
<text x="207.8" y="35.2">Volume</text>
<text x="242.3" y="35.2">Weight</text>
<text x="346.7" y="35.2">GENERAL NOTES:</text>
<text x="207.4" y="40.7">4.07 m³</text>
<text x="239" y="40.7">10183.99 kg</text>
<text x="100.5" y="44">MF</text>
<text x="349.6" y="47.3">GRADE OF CONCRETE</text>
<text x="395.5" y="47.3">- M40</text>
<text x="45.8" y="51.6" transform="rotate(-90 45.8 51.6)">100</text>
<text x="217.8" y="53.9">Insert Schedule</text>
<text x="37.8" y="55.1" transform="rotate(-90 37.8 55.1)">200</text>
<text x="45.8" y="58" transform="rotate(-90 45.8 58)">100</text>
<text x="349.6" y="54.6">GRADE OF STEEL</text>
<text x="395.5" y="54.6">- Fe500</text>
<text x="196.7" y="61.9">Ref No.</text>
<text x="222.8" y="61.9">Type</text>
<text x="248.7" y="61.9">Count</text>
<text x="349.6" y="62.3">STRIPPING STRENGTH</text>
<text x="395.5" y="62.3">- M20</text>
<text x="200.4" y="67.4">N1</text>
<text x="214.6" y="67.4">RR-SA-10.0-300</text>
<text x="252.3" y="67.4">2</text>
<text x="346.7" y="69.9">COVER</text>
<text x="200.1" y="73">N2</text>
<text x="215.2" y="73">RR-SA-2.5-200</text>
<text x="252.3" y="73">8</text>
<text x="351.8" y="76.8">WALL</text>
<text x="397.8" y="76.8">- 30mm</text>
<text x="200.1" y="84">N4</text>
<text x="200.1" y="78.5">N3</text>
<text x="212.2" y="84">60 mm dowel tube</text>
<text x="215.2" y="78.5">RR-SA-3.0-200</text>
<text x="252.3" y="78.5">4</text>
<text x="252.3" y="84">5</text>
<text x="351.8" y="83.5">CORBEL</text>
<text x="397.8" y="83.5">- 25mm</text>
<text x="98.7" y="86.8">2256</text>
<text x="63.1" y="94.8">430</text>
<text x="99" y="94.8">1396</text>
<text x="136.2" y="94.8">430</text>
<text x="155.7" y="90.1">LENGTH/LEDGE</text>
<text x="204.9" y="96">U Bar &amp; Projecting Bar Schedule</text>
<text x="349.6" y="91.6">ALL DIMENSIONS ARE IN MM</text>
<text x="155.7" y="98.1">N1</text>
<text x="57.8" y="102.8">150</text>
<text x="68.1" y="102.8">378</text>
<text x="87.7" y="102.8">600</text>
<text x="111.7" y="102.8">600</text>
<text x="131.3" y="102.8">378</text>
<text x="142.1" y="102.8">150</text>
<text x="155.7" y="106.1">N15</text>
<text x="197.8" y="104">Ref.No</text>
<text x="218.2" y="104">Bar Diameter</text>
<text x="247.8" y="104">Quantity</text>
<text x="346.7" y="102.5">LEGENDS:</text>
<text x="56.8" y="110.8">100</text>
<text x="90.3" y="110.8">T8@200mm c/c</text>
<text x="143.1" y="110.8">100</text>
<text x="200.3" y="109.5">N11</text>
<text x="223.7" y="109.5">8 mm</text>
<text x="252.4" y="109.5">92</text>
<text x="349.6" y="110.8">ERECTION MARK</text>
<text x="384.3" y="110.8">-</text>
<text x="155.7" y="114.1">N12</text>
<text x="200" y="115.1">N12</text>
<text x="223.7" y="115.1">8 mm</text>
<text x="252.7" y="115.1">12</text>
<text x="349.6" y="119.1">MOULD FACE</text>
<text x="384.2" y="119.1">-</text>
<text x="399.1" y="119.7">MF</text>
<text x="19.6" y="130.5" transform="rotate(-90 19.6 130.5)">200</text>
<text x="27.6" y="130.5" transform="rotate(-90 27.6 130.5)">200</text>
<text x="35.6" y="126.7" transform="rotate(-90 35.6 126.7)">100</text>
<text x="43.6" y="130.5" transform="rotate(-90 43.6 130.5)">200</text>
<text x="213.5" y="126.6">Dowel Bar Schedule</text>
<text x="35.6" y="133.4" transform="rotate(-90 35.6 133.4)">100</text>
<text x="196.6" y="134.3">Ref.No</text>
<text x="214.7" y="134.3">Bar Diameter</text>
<text x="247.4" y="134.3">Count</text>
<text x="27.6" y="138.5" transform="rotate(-90 27.6 138.5)">200</text>
<text x="43.6" y="142.9" transform="rotate(-90 43.6 142.9)">420</text>
<text x="198.8" y="139.1">N15</text>
<text x="219.6" y="139.1">20 mm</text>
<text x="251" y="139.1">5</text>
<text x="194.5" y="154.6">NOTE: FOR REINFORCEMENT DETAILS</text>
<text x="207" y="158.6">REFER PW-GF-30</text>
<text x="346.8" y="160.9">CONTRACTOR -:</text>
<text x="359.3" y="167.3">VME Precast Products</text>
<text x="46.2" y="175.9">70</text>
<text x="51.4" y="175.9">10</text>
<text x="56.5" y="175.9">120</text>
<text x="210.3" y="179.4">300</text>
<text x="234.6" y="179.4">15</text>
<text x="64.4" y="186.1" transform="rotate(-90 64.4 186.1)">40</text>
<text x="126.6" y="186.2" transform="rotate(-45 126.6 186.2)">14</text>
<text x="346.8" y="190.7">STRUCTURAL CONSULTANT -:</text>
<text x="146.5" y="192" transform="rotate(-90 146.5 192)">10</text>
<text x="199.4" y="195.5" transform="rotate(-90 199.4 195.5)">300</text>
<text x="241.6" y="195.5" transform="rotate(-90 241.6 195.5)">300</text>
<text x="357.7" y="197.1">ES STRUCTURAL CONSULTANT</text>
<text x="131.5" y="202.7">10</text>
<text x="39.3" y="212.7">TOP NOTCH DETAIL</text>
<text x="113.4" y="213">TYPICAL CHAMFER DETAIL</text>
<text x="209.3" y="213.6">RECESS DETAIL</text>
<text x="52.9" y="232.3">40</text>
<text x="131.2" y="237.3">10</text>
<text x="220.1" y="237.1">10</text>
<text x="232.8" y="237.1">110</text>
<text x="247.1" y="237.1">10</text>
<text x="42.1" y="240.5">400</text>
<text x="52.9" y="240.5">40</text>
<text x="188.7" y="240.8">10</text>
<text x="196" y="240.8">55</text>
<text x="203.3" y="240.8">10</text>
<text x="240" y="243.7">A</text>
<text x="254.4" y="244.5" transform="rotate(-90 254.4 244.5)">10</text>
<text x="63.5" y="250.7" transform="rotate(-90 63.5 250.7)">80</text>
<text x="71.9" y="251.7" transform="rotate(-90 71.9 251.7)">60</text>
<text x="122.3" y="246.9" transform="rotate(-90 122.3 246.9)">10</text>
<text x="63.5" y="257.3" transform="rotate(-90 63.5 257.3)">86</text>
<text x="71.9" y="256.3" transform="rotate(-90 71.9 256.3)">10</text>
<text x="122.3" y="254.7" transform="rotate(-90 122.3 254.7)">20</text>
<text x="142.4" y="254.7" transform="rotate(-90 142.4 254.7)">40</text>
<text x="216.3" y="252.4" transform="rotate(-90 216.3 252.4)">25</text>
<text x="260.5" y="253" transform="rotate(-90 260.5 253)">55</text>
<text x="346" y="254.5">DRAWING TITLE</text>
<text x="374.6" y="254.5">-:</text>
<text x="71.9" y="262.7" transform="rotate(-90 71.9 262.7)">130</text>
<text x="122.3" y="261.9" transform="rotate(-90 122.3 261.9)">10</text>
<text x="187.5" y="262.2">SECTION A-A</text>
<text x="239.5" y="261.3">A</text>
<text x="254.4" y="260.2" transform="rotate(-90 254.4 260.2)">10</text>
<text x="32.3" y="269.2">NOTCH DETAIL</text>
<text x="63.5" y="264" transform="rotate(-90 63.5 264)">34</text>
<text x="229.9" y="265.4">PLAN</text>
<text x="66.4" y="275.4" transform="rotate(-90 66.4 275.4)">N11</text>
<text x="112.3" y="272.5">TYPICAL GROOVE DETAIL</text>
<text x="195.4" y="273.3">TYPICAL SHEAR KEY DETAIL</text>
<text x="74.9" y="281.5" transform="rotate(-90 74.9 281.5)">NOTCH</text>
<text x="404.6" y="288.4">GF</text>
</g>
<text font-size="3.4" x="405.1" y="276.9">A3</text>
<g font-size="3.2">
<text x="348.5" y="260.9">PW-GF-14-MOULD DRAWING</text>
<text x="405.5" y="282.4">1</text>
</g>
<g font-size="3">
<text x="359.3" y="172.9">Arihant Esta, 2g2, 2</text>
<text x="388.8" y="172.9">floor,</text>
<text x="359.3" y="176.2">No.370, Church Road, Mogappair East,</text>
<text x="359.3" y="179.5">Chennai-600037.</text>
<text x="359.3" y="182.8">Tel:+91- 98400 - 41400 / 90802 - 22066</text>
<text x="357.7" y="201.1">B167, 12th cross street, Jawahar Nagar,</text>
<text x="357.7" y="204.4">Palayamkottai, Tirunelveli-627007</text>
<text x="357.7" y="207.8">Cell No: +91 9865803764</text>
<text x="345.1" y="270.9">JOB NO. :</text>
<text x="360.7" y="271.1">ESP24075</text>
<text x="384.8" y="271.4">DRAWN BY:-</text>
<text x="404.8" y="271.4">AR</text>
<text x="345.1" y="276.8">ELEMENT NO. :</text>
<text x="367.7" y="276.8">PW-GF-14</text>
<text x="384.8" y="276.8">SHEET SIZE:-</text>
<text x="345.1" y="282.4">DWG. NO. :</text>
<text x="345.1" y="287.7">SCALE :</text>
<text x="359.7" y="287.7">As indicated</text>
<text x="361.9" y="282.4">PW-GF-14(M2)</text>
<text x="384.8" y="282.4">REV.NO:-</text>
<text x="384.8" y="288">LEVEL. :</text>
</g>
<g font-size="2.8">
<text x="96.5" y="77">1 : 25</text>
<text x="96.5" y="162.3">1 : 25</text>
<text x="204.9" y="205.9">ELEVATION</text>
<text x="229.8" y="205.9">SECTION</text>
</g>
<g font-size="2.5">
<text x="347.4" y="232">1</text>
<text x="353.6" y="232">26-05-25</text>
<text x="372" y="232">FOR APPROVAL</text>
<text x="345.9" y="238.6">Rev</text>
<text x="347.4" y="235.3">0</text>
<text x="353.6" y="235.3">08-05-25</text>
<text x="355.9" y="238.6">Date</text>
<text x="372" y="235.3">FOR APPROVAL</text>
<text x="375.3" y="238.6">Description</text>
<text x="398.2" y="238.6">Chkd</text>
<text x="406" y="238.6">Appd.</text>
<text x="366" y="245.4">REVISION SCHEDULE</text>
</g>
<g font-size="2.1">
<text x="399.5" y="231.8">PK</text>
<text x="407" y="231.8">PRC</text>
<text x="399.5" y="235.2">PK</text>
<text x="407" y="235.2">PRC</text>
</g>
<text font-size="2" x="385.7" y="172">nd</text>
</svg>
